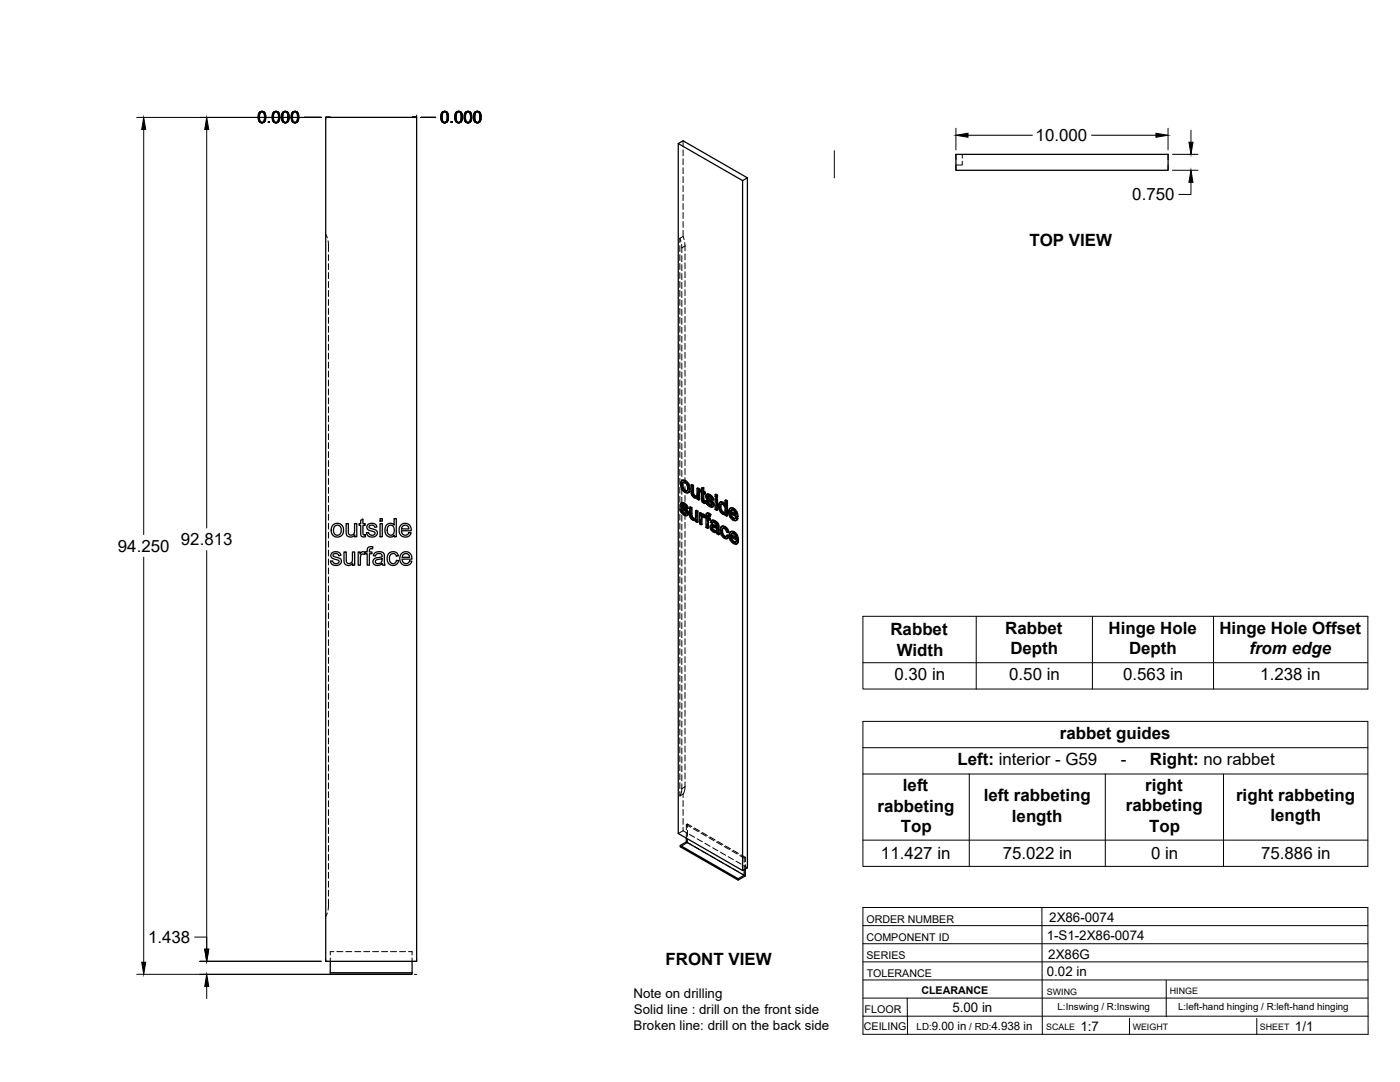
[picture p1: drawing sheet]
<svg xmlns="http://www.w3.org/2000/svg" width="559mm" height="432mm" viewBox="0 0 559 432" stroke-linecap="round" stroke-linejoin="round" font-family="sans-serif">
<!-- layer: Visible -->
<g fill="none" stroke="#000" stroke-width=".51">
<path d="M130 46.8h36.3v336.8h-36.3zM270.7 57.3l1.9-1.1 25.7 14.8v275.3l-1.9 1.1M270.7 57.3l25.7 14.8v275.3l-25.7-14.8zM298.3 71l-1.9 1.1M381.6 61.6h84.6v6.4h-84.6zM272.2 191.8l.7-.2 .8 .2zM272.2 191.8l-.6 1.2 .5 2.2 1.5 1.4 .8 .1 .5-.3M272.3 193.6l.3 1.4M272.6 195l.3-.1 .8 .8-.3 .2zM272.8 192.5l-.2 .9M272.9 194.9l-.3-1.5-.3 .2v-.3l.2-.6 .5-.2 .8 .5 .6 1.4-.2 1.4-.8 .1M273.4 192l1.2 1.3 .4-.2 .4 1.9"/>
<path d="M273.7 195.7l.5 .2M273.7 191.8l1.3 1.3M274.6 193.3l.5 1.9 .3-.2-.2 1.2M275.1 195.2l-.2 1.2 .3-.2-.6 .5M275.8 193.5l.7 .4 .3-.2v3.2M276.5 193.9v3.2l.3-.2 .3 .6M276.5 197.1l.3 .6 .3-.2 .5 .4M276.8 197.7l.4 .4h.9l-.3 .1M276.8 193.7l-.6-.4-.4 .2v3.1l.4 1.1 .7 .8a.97 .97 0 0 0 1.4 .1v.6l.5 .4M277.2 198.1l.6 .1M278.2 194.9l.6 .4 .4-.2v4.3l-.4 .2v-4.3M278.3 198.6l-.2 .2"/>
<path d="M279.2 195.1l-.6-.4-.4 .2v2.7l-.4 .6M280 195.5l-.5 .1v.6l.5 .3v3.3l.7 .9 .6 .3 .3-.2-.1-.7h-.6M280 194.8l.9-.2v1.5M280.6 194.8v1.5l.3-.2 .6 .3M280.6 196.3l.6 .3 .3-.2v.6l-.3 .2v-.6M280.6 199.7l.7 .2M280.7 200l.8 .1M280.9 194.6l-.9 .2v1.1l-.5-.3M280.9 197v2.6M281.2 197.2l-.6-.4v2.8l.5 .2M281.6 199.8l.6 .3M282.1 197.3l.7-.1 .6 .2"/>
<path d="M282.3 198.3l.6 .4M282.4 198.6l.2 .3 .3-.2 1.5 1.4M282.4 197.1l-.4 .3M282.5 197.4h.9l.7 .6M282.5 199.9l-.9-.1 .7 1.6 1.3 .9 .9-.1M282.6 198.9l1.5 1.4 .3-.2 .4 .6M282.6 198v.1M282.7 198.4l-.4-.3 1 .3 .6 1 .6 .2M282.8 197.2l-.9 .2-.2 .9 .4 .9 1.9 1.8-.2 .7M283.1 197.6l.7 .6 .3-.2 .5 .6M283.8 198.2l.5 .6 .3-.2 .3 .9-.4 .1-.2-.8M285.4 199l.3-.1 .7 .3-.4 .2z"/>
<path d="M285.4 197.4l.3-.2 .7 .4-.4 .2zM285.4 199v4.3l.6 .4M285.4 197.4v.8l.6 .4M286.4 199.2v4.3l-.4 .2v-4.3M286.4 197.6v.8l-.4 .2v-.8M289.4 199.7l.6 .3 .3-.1v5.9l-.3 .2v-6M290.3 199.9l-.6-.4-.3 .2v2.1l-.4-.7M133 209.4l1.7-.6 .9 .2 .8 .6 .7 1.2-.1 1.9-1.1 1.3-1.6 .3-1.4-.7-.7-1.6a2.87 2.87 0 0 1 .8-2.6zM133.6 210.1l1.1-.5 .6 .1 .6 .6 .3 1.8-.9 1.3-1 .2-.9-.7-.3-1.5zM138.2 209h.8l.1 3.7a1.31 1.31 0 0 0 1.7 .7 1.31 1.31 0 0 0 .7-1.6v-2.8h.9v5.2h-.8v-.8a1.86 1.86 0 0 1-2.2 .9 1.86 1.86 0 0 1-1.2-2.1zM144 207.7l.9-.6v1.9h.9v.7h-.9v3.3l.2 .4h.7l.1 .8h-1.3l-.6-.6v-3.9h-.7v-.7h.7zM146.8 209.4l1.6-.6a1.77 1.77 0 0 1 2 1.5l-.8 .1a1.17 1.17 0 0 0-1.1-.9 1.17 1.17 0 0 0-1.2 .9l.4 .4 2.1 .6a1.59 1.59 0 0 1 .7 2 1.59 1.59 0 0 1-2 .9l-1.5-.3-.7-1.4 .9-.1 .2 .6 .6 .5 1.4-.2a.82 .82 0 0 0 .2-1.1 .82 .82 0 0 0-1.1-.3l-1-.3a1.37 1.37 0 0 1-.7-2.3z"/>
<path d="M151.7 209h.9v5.2h-.9zM151.7 207h.9v1h-.9zM154.3 209.5l1.1-.6a1.86 1.86 0 0 1 1.9 .7v-2.6h.9v7.2h-.8v-.6a2.16 2.16 0 0 1-2.7 .4 2.16 2.16 0 0 1-1.1-2.4zM154.9 210.1l1.3-.5 1 1v2l-.7 .9h-1l-.8-.9-.1-1.5zM160 209.6l1-.7h1.5l1 .7 .5 1 .1 1.2h-3.9l.2 1 .9 .7a1.43 1.43 0 0 0 1.9-1l.9 .1-.4 .9-1 .7h-1.7l-1-.6-.7-1.7 .1-1.2zM160.7 210l.6-.4 1.1 .1 .6 .6 .2 .8h-2.9zM271.4 203.2l.6 .3M271.9 200.7l.8-.1 .5 .2M272 203.5l.4-.2 .2 .9-.3 .1zM272.1 201.7l.1 .3 .3-.2 .3 .3M272.2 202l.3 .3 .3-.2 1.5 1.4M272.3 200.6l-.5 .2"/>
<path d="M272.3 204.3l.6 .6h.9M272.4 200.8h.8l.8 .6M272.4 203.3l-1-.1 .7 1.6 1.3 .9 .9-.1M272.5 201.4v.1M272.5 202.3l1.4 1.4 .4-.2 .4 .7M272.5 201.8l-.3-.3 1 .3 .5 1 .7 .3M272.6 204.2l.7 .6M272.7 200.6l-1 .3-.2 .9 .4 .7 1.9 1.9-.2 .7M272.9 201l.8 .6 .3-.2 .5 .7M273 204.9l.6 .2M273.7 201.6l.5 .6 .3-.1 .2 .8-.3 .2-.2-.9M273.7 205.1h-.1"/>
<path d="M273.9 203.7l.5 .6 .3-.1 .1 .7M274.4 204.3l.1 .7 .3-.1-.2 .5M274.5 205l-.2 .6 .3-.2-.4 .4M275.3 202.4l.6 .4 .3-.2v3.2M275.9 202.8v3.2l.3-.2 .3 .6M275.9 206l.3 .6 .3-.2 .5 .4M276.2 206.6l.4 .4h.9l-.3 .2M276.2 202.6l-.6-.4-.3 .2v3.2l.3 1 .7 .8a.97 .97 0 0 0 1.4 .1M276.6 207l.6 .2M277.6 203.8l.7 .4 .3-.2v4.3l-.3 .2v-4.3M277.7 207.5v.7l.6 .3M277.7 207.5l-.2 .2"/>
<path d="M278.6 204l-.7-.4-.3 .2v2.8l-.4 .6M279.2 204.7l.6 .4 .3-.2v.5l.4-.2M279.8 205.1v.6l.7-.5 .4 .1M280 206.4l.2 2.8-.3 .2v-2.2M280.1 204.9l-.6-.3-.3 .1v4.3l.7 .4M280.2 205.3h.7l.6 .4M280.3 206.1v.1M280.6 205.4l.6 .5M281.1 206.6l-.9-.5-.2 .3 .3-.2-.1 .8M281.1 206.6l.1-.5v.3l.6 .4v3.7l.6 .4M281.2 200.3l.1 .7M281.3 206.5l-.2 .1"/>
<path d="M282.2 204.9h.9l.6 .4M282.2 200.1l.3-.2 .3 .8-.3 .2zM282.4 206.6l.7 .4 .4-.2v.6l-.4 .1v-.5M282.5 204.7l-.5 .2M282.5 200.9l.7 .6h.8M282.7 207.3v3.4l-.3 .2v-3.8l.7 .4M282.7 205.7v.7M282.8 205.1l.6 .4 .3-.2-.4 .8 .1-.6M282.8 200.7l.7 .7M283.1 204.9l-.6-.2-.5 .2-.2 1.3-.6-.3 .6-.1M283.2 201.5l.6 .2M283.3 206.1a.46 .46 0 0 0-.5-.5 .46 .46 0 0 0-.4 .6v.4l.3-.2 .8 .4"/>
<path d="M283.9 209.6l.7-.2 1.4 .5M283.9 201.7h-.1M284.1 210.7l.2 .6 .3-.2 .6 .5M284.1 200.3l.4 .6 .3-.2 .2 .8M284.2 210.4l-.1 .3 .3-.2 .2 .6M284.2 209.4l-.5 .2M284.3 211.3l.5 .5h1M284.3 210.3l-.1 .1M284.4 207.7l.8 .4 .3-.2 .8 .6M284.4 210.3l.8 .3a.67 .67 0 0 1 .9 .3 .67 .67 0 0 1-.2 .8M284.4 210.3l-.2 .1M284.4 210.3v.2"/>
<path d="M284.5 200.9l.2 .7 .3-.1-.2 .5M284.6 208.4l-.5 .5 .6-.5 1.2 1a.43 .43 0 0 1 .1 .6 .43 .43 0 0 1-.7 0l-1-.4M284.6 209.4l-1 .3-.1 1.1 .6 1.1 1.1 .6a.61 .61 0 0 1 .7-.1 .61 .61 0 0 1 .3 .6l.6 .4M284.7 201.6l-.2 .6 .3-.2-.5 .4M284.7 207.6l-.8 .2M284.8 211.8h1.1M285.2 208.1l.8 .5 .3-.1 .4 .5M285.5 207.9l-.8-.3-1 .3-.2 .5 .6 .5M285.9 211.7l-.4 .3M286 208.6l.4 .6 .3-.2 .2 .7M286.4 209.2l.2 .6 .3-.1 .1 2.9M286.6 209.8l.1 3 .3-.2 .2 .6-.4 .2-.1-.6"/>
<path d="M287.4 202.4l.3 1.4M287.5 200.4h1.2l.6 .6M287.7 201.3h.7l.7 .8 .3 1.1-.2 1.4M287.7 201.3l-.3 1.1 .4-.2 .3 1.4M287.7 203.8l.4-.2 .7 .8-.4 .2zM287.8 201.2l-.1 .1M287.8 200.3l-.5 .2M288 201.1l-.2 1.1M288.1 212v.1a1.2 1.2 0 0 0 .8 1.4l.5 .5M288.2 210.1l.9 .2 .3-.2 1 1M288.4 213.4l.6 .7 .9 .1M288.4 200.6l.6 .5h.4"/>
<path d="M288.4 204.6h.8M288.5 209.9l-.6 .3M288.6 210.8l-.2 1M288.7 200.4l-.7-.2-.9 .5-.3 .8 .1 1.4 1.1 1.9 .8 .5 .6-.2v.5l.6 .4M288.8 204.4l.4 .1M289.1 210.3l.8 .6a1.43 1.43 0 0 1 1 1.5l-.3 .1-.5-1.3M289.4 210.1l-.9-.2-.7 .3-.3 .7v1.4l.9 2 1 .6 .7 .1M289.4 205.1l-.2 .2M290 213.7l.7 .4M290.6 212.5l-.6-.2-.6-1.2-.9-.3-.4 1.2 .3-.2 .3 1.4M290.7 214.1l.3-.1-.3 .6-.6 .4zM291 214l-.6-.5-.7 .8-.6-.1"/>
<path d="M291.3 202.9h1a1.84 1.84 0 0 1 1.8 1.2M291.5 212.3l.8-.1a1.99 1.99 0 0 1 2 1.3M291.5 204.3l2.1 1.2-.4-1.1-.9-.9-.6 .1-.2 .7 .3-.2 1.7 1M291.7 213.6l2.1 1.2-.5-1.3-.9-.6h-.4l-.3 .7 .3-.2 1.7 1M291.8 206.1l.8 .8h.8M291.8 205l.3 .9M292 203.5l-.2 .6M292 214.4l.3 .9M292 215.5l.8 .8h.8M292.2 212.9l-.2 .5M292.5 203l1 1a1.89 1.89 0 0 1 1 2.1M292.6 206.9l.6 .2"/>
<path d="M292.7 212.4l1.1 1a1.97 1.97 0 0 1 .9 2M292.8 216.3l.5 .2M292.9 202.8l-.9-.2-1 .7-.2 1 .2 1.4 .7 1.1 1.3 1h.7l.8-.9M293.1 212.2l-.9-.2-.9 .5-.3 1.5 .3 1.2 .8 1.2 1.2 .7h.7l.7-.8M293.3 207l-.1 .1M293.5 216.4l-.2 .1M293.6 206.6l.6 .5M293.8 204.3l.4 1.9 .3-.1-.3 .1M293.8 216l.6 .5M293.9 213.7l.5 1.9 .3-.2-.3 .2M294.2 206.4l-2.8-1.6 .4 1.3 .3-.2 .8 .9M294.4 215.8l-2.8-1.6 .4 1.3 .3-.2 .8 .8"/>
<path d="M294.5 206.9l-.7 .8M294.5 206.9l-.6-.5-.7 .7M294.7 216.3l-.7 .8M294.7 216.3l-.6-.5-.8 .7M132.4 220.7l1.6-.5a1.73 1.73 0 0 1 2.1 1.4l-.9 .2a1.21 1.21 0 0 0-1.1-.9 1.21 1.21 0 0 0-1.2 .8l.3 .4 2.2 .6a1.59 1.59 0 0 1 .7 2.1 1.59 1.59 0 0 1-2 .9l-1.6-.5-.6-1.2 .9-.2 .3 .8 .6 .3 1.3-.2a.82 .82 0 0 0 .2-1.1 .82 .82 0 0 0-1-.3l-1.1-.3a1.37 1.37 0 0 1-.7-2.3zM137.3 220.3h.9v3.8a1.32 1.32 0 0 0 1.7 .7 1.32 1.32 0 0 0 .8-1.7v-2.8h.9v5.3h-.8v-.8a1.86 1.86 0 0 1-2.3 .8 1.86 1.86 0 0 1-1.2-2.1zM143 220.3h.8v.8a1.27 1.27 0 0 1 2-.7l.8-.1v-1.2a1.55 1.55 0 0 1 2.2-.9l-.1 .8a.81 .81 0 0 0-.9 0 .81 .81 0 0 0-.4 .8v.5h1.1v.7h-1.1v4.6h-.8v-4.6h-.8v-.4l-.3 .7-.9-.2-.6 .5-.2 4h-.8zM149.5 220.8l1.6-.6 1.2 .1 .8 .4 .6 4.9h-.9l-.2-.7-1.2 .7h-1.2l-.9-.4-.4-.7a1.74 1.74 0 0 1 2-2l.6-.1a.8 .8 0 0 0 1-.8 .8 .8 0 0 0-1.1-.7l-1 .2-.5 .8-.9-.1zM150.1 223.5l2.4-.6a1.59 1.59 0 0 1-.6 1.8 1.59 1.59 0 0 1-1.9-.1l-.2-.5zM155.2 220.9l1-.6h1.5l.8 .4 .5 1-.8 .3a1.47 1.47 0 0 0-2-.9 1.47 1.47 0 0 0-.8 2l.5 1.4 .7 .4 1.1-.2 .5-1.1 .9 .1-.4 1.1-1.1 .8h-1.4l-.8-.5-.9-1.7 .1-1.2zM160.3 220.9l1-.6h1.5l.9 .6 .6 1.1 .1 1.1h-3.9l.2 1 .8 .8a1.46 1.46 0 0 0 2-1l.9 .1-.5 1-1 .6h-1.6l-1-.6-.7-1.8v-1.1zM161 221.3l.6-.3h1l.6 .5 .3 .9h-3z"/>
<path d="M273.9 334.5v1.5l-2.4 1.4v.5l23.1 13.3v-.5l-23.1-13.3M273.9 336l23.1 13.3-2.4 1.4M297 347v2.3M297.5 346.8v2.8l-2.9 1.6M131.8 383.6v5.3h32.7v-.7h-32.7M164.5 383.6v4.6"/>
</g>
<!-- layer: Hidden -->
<g fill="none" stroke="#000" stroke-width=".4">
<path d="M272.6 56.2v2.4M272.6 59.8v2.4M272.6 63.4v2.3M272.6 67v2.3M272.6 70.5v2.4M272.6 74.1v2.4M272.6 77.7v2.3M384.1 64.3v1.5h-2.5M384.1 61.6v1.5M130 93.5l.6 1.4M130.9 96.1l.2 4.4M271.4 95.1l.4 1.3"/>
<path d="M271.4 95.1v1.7M271.4 98v2.4M272 97.6l.1 3.3M272.6 91.9v2.5l.5 1.3M272.6 94.4l-1.2 .7M272.6 81.2v2.4M272.6 84.8v2.4M272.6 88.4v2.4M273.3 96.8l.1 3.3M131.1 101.6v2.4M131.1 105.2v2.4M131.1 108.8v2.4"/>
<path d="M131.1 112.4v2.3M131.1 115.9v2.4M131.1 119.5v2.4M271.4 101.6v2.4M271.4 105.2v2.3M271.4 108.8v2.3M271.4 112.3v2.4M271.4 115.9v2.4M271.4 119.5v2.3M272.1 102v2.4M272.1 105.6v2.4M272.1 109.2v2.4"/>
<path d="M272.1 112.8v2.3M272.1 116.3v2.4M272.1 119.9v2.4M273.4 101.3v2.4M273.4 104.9v2.4M273.4 108.5v2.3M273.4 112v2.4M273.4 115.6v2.4M273.4 119.2v2.3M131.1 123.1v2.4M131.1 126.6v2.4M131.1 130.2v2.4"/>
<path d="M131.1 133.8v2.4M131.1 137.4v2.3M271.4 123v2.4M271.4 126.6v2.4M271.4 130.2v2.4M271.4 133.8v2.3M271.4 137.3v2.4M272.1 123.5v2.4M272.1 127v2.4M272.1 130.6v2.4M272.1 134.2v2.4M272.1 137.8v2.3"/>
<path d="M273.4 122.7v2.4M273.4 126.3v2.4M273.4 129.9v2.4M273.4 133.5v2.3M273.4 137v2.4M131.1 140.9v2.4M131.1 144.5v2.4M131.1 148.1v2.4M131.1 151.7v2.3M131.1 155.2v2.4M131.1 158.8v2.4M271.4 140.9v2.4"/>
<path d="M271.4 144.5v2.4M271.4 148v2.4M271.4 151.6v2.4M271.4 155.2v2.4M271.4 158.8v2.3M272.1 141.3v2.4M272.1 144.9v2.4M272.1 148.5v2.4M272.1 152v2.4M272.1 155.6v2.4M272.1 159.2v2.4M273.4 140.6v2.4"/>
<path d="M273.4 144.2v2.4M273.4 147.7v2.4M273.4 151.3v2.4M273.4 154.9v2.4M273.4 158.5v2.3M131.1 162.4v2.3M131.1 165.9v2.4M131.1 169.5v2.4M131.1 173.1v2.4M131.1 176.7v2.3M271.4 162.3v2.4M271.4 165.9v2.4"/>
<path d="M271.4 169.5v2.4M271.4 173v2.4M271.4 176.6v2.4M272.1 162.8v2.3M272.1 166.3v2.4M272.1 169.9v2.4M272.1 173.5v2.4M272.1 177.1v2.3M273.4 162v2.4M273.4 165.6v2.4M273.4 169.2v2.4M273.4 172.7v2.4"/>
<path d="M273.4 176.3v2.4M273.4 179.9v2.4M131.1 180.2v2.4M131.1 183.8v2.4M131.1 187.4v2.4M131.1 190.9v2.4M131.1 194.5v2.4M131.1 198.1v2.4M271.4 180.2v2.4M271.4 183.7v2.4M271.4 187.3v2.4M271.4 190.9v2.4"/>
<path d="M271.4 194.5v2.4M271.4 198v2.4M271.9 193.1l.5 1.9-.3 .2M272.1 180.6v2.4M272.1 184.2v2.4M272.1 187.8v2.3M272.1 191.3v2.4M272.1 194.9v2.4M272.1 198.5v2.4M272.4 195l1.3 1.3-.3 .2M272.5 191.6l-.9 1.7M272.8 192.5l-.2 .1"/>
<path d="M272.9 192.4h.8l-.3 .2M273.4 183.5v2.3M273.4 187v2.4M273.4 190.6v2.4M273.4 194.2v2.4M273.4 197.7v2.4M273.7 192.4l.8 .9-.3 .2M273.7 196.3l.9 .3-.3 .1M274.5 195.7l-.3 .2M274.5 193.3l.3 1.2-.3 .4M274.8 194.7l-.1 .8-.5 .4M275 196.5l-.4 .1"/>
<path d="M276.2 193.3v3.4l-.3 .2M276.2 196.7l.2 .7-.3 .1M276.4 197.4l.4 .6-.3 .1M276.8 198l.6 .5-.3 .1M277.4 198.5l.7 .2 .5-.3-.3 .2M278.1 198.1h.1M278.3 198l-.3 .2M278.4 198.6h-.1M278.4 197.8l-.3 .3M278.6 194.7l-.1 2.7-.4 .6M278.6 198.4v.7l-.3 .1M278.6 199.1l.6 .3"/>
<path d="M279.8 196l.5 .3-.3 .2M279.8 195.4v.6l-.3 .2M280 195.5l.3 .2M280.3 196.3l.1 3.3-.4 .2M280.3 194.6v1.1l-.3 .2M280.4 199.6l.2 .5-.3 .2M280.6 196.8l.3-.2v.4M280.9 196.6l.6 .4M281.9 199.7l.5 1.3-.3 .1M282 197.8l.2 .7-.4 .2M282.1 197.4l-.4 .6M282.2 198.5l.4 .6-.4 .2"/>
<path d="M282.3 197.2l-.5 .4M282.5 198l.3-.2-.2 .2M282.6 199.1l1.6 1.6-.4 .2M282.7 197.9l-.3 .1M282.8 197.8l.6 .2-.3 .2M283.4 198l.6 .5-.3 .2M284 198.5l.2 .7-.3 .2M284.2 199.2l.7 .3M285.7 197.2v.9l-.3 .1M285.7 198.9v1.5M285.7 198.1l.7 .3M289.7 199.5v2.1l-.3 .2"/>
<path d="M131.1 201.7v2.3M131.1 205.2v2.4M131.1 208.8v2.4M131.1 212.4v2.4M131.1 215.9v2.4M131.1 219.5v2.4M271.4 201.6v2.4M271.4 205.2v2.4M271.4 208.8v2.3M271.4 212.3v2.4M271.4 215.9v2.4M271.4 219.5v2.3"/>
<path d="M271.7 203.1l.5 1.3-.3 .2M271.8 201.3l.2 .6-.3 .2M271.9 200.8l-.4 .6M272 201.9l.4 .6-.3 .2M272.1 200.6l-.5 .4M272.1 202.1v2.3M272.1 205.6v2.4M272.1 209.2v2.4M272.1 212.8v2.4M272.1 216.3v2.4M272.1 219.9v2.4M272.2 204.4l1.1 1-.3 .1"/>
<path d="M272.3 201.4l.3-.2-.1 .2M272.4 202.5l1.6 1.6-.3 .2M272.6 201.3l-.4 .2M272.6 201.2l.7 .2-.4 .2M273.3 201.4l.5 .6-.3 .1M273.3 205.4l.8 .2-.3 .2M273.4 201.3v2.4M273.4 204.9v2.4M273.4 208.5v2.3M273.4 212v2.4M273.4 215.6v2.4M273.4 219.2v2.4"/>
<path d="M273.8 204.9h.2M273.8 202l.3 .6-.4 .2M274 204.1l.2 .5-.3 .1M274 204.9l-.3 .2 .3-.2M274.1 202.6l.6 .3M274.2 204.6l-.2 .3M274.5 205.6h-.4M275.6 202.2v3.4l-.3 .2M275.6 205.6l.2 .7-.3 .2M275.8 206.3l.4 .6-.3 .2M276.2 206.9l.6 .5-.3 .2M276.8 207.4l.7 .2 .5-.3-.2 .2"/>
<path d="M277.5 207h.1M277.7 206.9l-.3 .2M277.8 206.7l-.3 .3M277.9 203.6v2.8l-.4 .5M278 207.3v.7l-.3 .2M278 208l.6 .3M279.5 207.3v1.6l-.3 .1M279.5 208.9l.7 .3M279.5 204.6v1.5M280.1 205.4v.1M280.1 206.1l.8-.1-.3 .2M280.3 206.1l.2-.2-.3 .2"/>
<path d="M280.4 205.2l-.6 .5M280.6 200.1l.6 .5-.4 .1M280.9 206l.5 .4M281.2 200.6l.4 .2M281.2 206.1l.3-.2-.1 .5M281.4 206.4l-.1 .1M281.5 205.7v.1M281.5 206.3l.6 .3-.3 .2M281.5 205.9l-.3 .5M281.5 205.7l-.3 .3M281.8 205.8l.3 .2M282.1 209v1.3l-.3 .2"/>
<path d="M282.1 210.3l.6 .4M282.1 206.6v1.3M282.2 205l-.1 1-.3 .2M282.3 204.7l-.4 .4M282.4 201l1.1 1-.3 .1M282.4 207.1l.3-.2v.4M282.5 205.7l.4-.2-.2 .2M282.7 206.9l.8 .5M282.9 205.5l.4 .1-.4 .2M283.3 205.6l.3 .3M283.5 202l.8 .2-.3 .2M283.7 210.1l.4 1.1-.4 .2"/>
<path d="M283.8 208.2l.7 .5M283.9 209.6l-.5 .7M284 201.5h.1M284 209.4l-.5 .4M284.1 211.2l.9 .9-.3 .2M284.1 207.7l-.6 .7M284.2 200.7l.2 .5-.4 .1M284.2 201.5l-.3 .2 .2-.2M284.2 207.6l-.4 .3M284.4 201.2l-.3 .3M284.5 208.4l.3-.2-.2 .2M284.5 210.2l.2-.1z"/>
<path d="M284.5 210.2l-.2 .1M284.6 210.1l-.4 .2M284.6 202.2h-.3M284.7 210.1l1.6 .5-.3 .2M284.8 208.2l.6 .2-.3 .2M285 212.1l.7 .2-.3 .2M285.4 208.4l.8 .7-.4 .2M285.7 212.3l.7-.1-.4 .2M285.7 201.6v1.6l-.3 .1M285.7 203.2l.7 .3M286 209.9l.3 .1M286 211.7l-.3 .2"/>
<path d="M286.2 209.1l.1 .7-.3 .2M286.3 210.6v.8l-.4 .4 .3-.3M286.3 209.8l-.3 .4M286.4 212.2l.1 .7-.3 .1M286.5 212.9l.7 .3M287.1 201.8l.2 1.3-.3 .2M287.3 200.7l-.2 1.1-.3 .2M287.3 203.1l.6 1.1-.3 .2M287.6 200.3l-.6 .6M287.7 211.4l.5 1.9-.3 .2M287.9 204.2l.8 .8-.3 .1M288 210.3l-.3 1.1-.3 .2"/>
<path d="M288 201.1h.7l-.3 .2M288 201.1l-.2 .1M288 201.1h.1M288.1 201l-.3 .2M288.2 213.3l1.2 1.3-.3 .2M288.2 210l-.6 .5M288.6 210.8l-.2 .1M288.7 210.7l.8 .1-.4 .1M288.7 205l.7 .1 .4-.2-.4 .2M288.7 201.1l.8 .8-.4 .2M289.4 201.1l.3 .5M289.4 214.6l1.1 .2"/>
<path d="M289.5 210.8l.5 .5-.3 .2M289.5 201.9l.3 1.5-.4 .2M289.5 205.1h-.1M289.8 203.4l-.1 .7-.5 .4 .3-.1M289.8 204.9v.6l-.4 .1M289.8 205.5l.5 .3M290 211.3l.3 .8-.3 .2M290 214.1l-.1 .1M290.3 212.1l.6 .3M290.4 213.5l-.7 .8M291.1 204.1l.5 1.9-.3 .2M291.3 213.5l.5 1.9-.3 .2"/>
<path d="M291.4 204.8l.4-.1v.3M291.6 206l1.3 1.4-.3 .1M291.6 202.7l-.8 1.6M291.6 214.2l.4-.2v.4M291.8 204.7l2.7 1.5M291.8 215.4l1.3 1.3-.3 .2M291.8 212.1l-.5 1.4-.3 .2M292 214l2.7 1.6M292 203.5l-.2 .1M292.1 203.4l.8 .1-.4 .1M292.2 212.9h-.2M292.3 212.7l.8 .1-.4 .2"/>
<path d="M292.9 203.5l.7 .8-.3 .2M292.9 207.4l1 .2-.3 .2M293.1 212.8l.7 .9-.3 .2M293.1 216.7l1.1 .3-.4 .2M293.5 206.9h-.1M293.5 206.9l-.2 .1M293.5 205.1l.4 .2M293.6 206.8l-.4 .2M293.6 204.3l.3 1-.3 .2M293.7 216.3h-.1M293.7 216.3l-.2 .1M293.7 214.4l.4 .3"/>
<path d="M293.8 216.2l-.3 .2M293.8 213.7l.3 1-.3 .1M293.9 206.4l-.4 .5M294.1 215.8l-.4 .5M294.1 207.5l-.2 .1M294.3 216.9l-.1 .1M131.1 223.1v2.4M131.1 226.7v2.3M131.1 230.2v2.4M131.1 233.8v2.4M131.1 237.4v2.4M271.4 223.1v2.3"/>
<path d="M271.4 226.6v2.4M271.4 230.2v2.4M271.4 233.8v2.3M271.4 237.3v2.4M272.1 223.5v2.4M272.1 227.1v2.3M272.1 230.6v2.4M272.1 234.2v2.4M272.1 237.8v2.4M273.4 222.8v2.3M273.4 226.3v2.4M273.4 229.9v2.4"/>
<path d="M273.4 233.5v2.3M273.4 237v2.4M131.1 241v2.3M131.1 244.5v2.4M131.1 248.1v2.4M131.1 251.7v2.3M131.1 255.2v2.4M131.1 258.8v2.4M271.4 240.9v2.4M271.4 244.5v2.4M271.4 248.1v2.3M271.4 251.6v2.4"/>
<path d="M271.4 255.2v2.4M271.4 258.8v2.3M272.1 241.3v2.4M272.1 244.9v2.4M272.1 248.5v2.4M272.1 252.1v2.3M272.1 255.6v2.4M272.1 259.2v2.4M273.4 240.6v2.4M273.4 244.2v2.4M273.4 247.8v2.3M273.4 251.3v2.4"/>
<path d="M273.4 254.9v2.4M273.4 258.5v2.4M131.1 262.4v2.4M131.1 266v2.3M131.1 269.5v2.4M131.1 273.1v2.4M131.1 276.7v2.4M271.4 262.3v2.4M271.4 265.9v2.4M271.4 269.5v2.4M271.4 273.1v2.3M271.4 276.6v2.4"/>
<path d="M272.1 262.8v2.4M272.1 266.3v2.4M272.1 269.9v2.4M272.1 273.5v2.4M272.1 277.1v2.3M273.4 262v2.4M273.4 265.6v2.4M273.4 269.2v2.4M273.4 272.8v2.3M273.4 276.3v2.4M273.4 279.9v2.4M131.1 280.2v2.4"/>
<path d="M131.1 283.8v2.4M131.1 287.4v2.4M131.1 291v2.3M131.1 294.5v2.4M131.1 298.1v2.4M271.4 280.2v2.4M271.4 283.8v2.4M271.4 287.3v2.4M271.4 290.9v2.4M271.4 294.5v2.4M271.4 298v2.4M272.1 280.6v2.4"/>
<path d="M272.1 284.2v2.4M272.1 287.8v2.4M272.1 291.4v2.3M272.1 294.9v2.4M272.1 298.5v2.4M273.4 283.5v2.4M273.4 287v2.4M273.4 290.6v2.4M273.4 294.2v2.4M273.4 297.8v2.3M131.1 301.7v2.4M131.1 305.2v2.4"/>
<path d="M131.1 308.8v2.4M131.1 312.4v2.4M131.1 316v2.3M131.1 319.5v2.4M271.4 315.9v1.7l1.2-.7M271.4 301.6v2.4M271.4 305.2v2.4M271.4 308.8v2.4M271.4 312.3v2.4M272.1 312.8v3l-.7 1.8M272.1 302.1v2.3M272.1 305.6v2.4"/>
<path d="M272.1 309.2v2.4M272.6 316.9v1.4M272.6 319.5v2.3M273.4 312l-.1 3.1-.7 1.8M273.4 301.3v2.4M273.4 304.9v2.4M273.4 308.5v2.4M131.1 323.1v2.4M131.1 326.7v2.4M131.1 330.2v2.4M131.1 333.8v2.4M131.1 337.4v2.4"/>
<path d="M272.6 330.2v1.3l1.5 .9M272.6 323v2.4M272.6 326.6v2.4M272.6 331.5l-1.9 1.1M273.9 332.4v2.1M273.9 329.1l1.8 1M274.4 330.2v-1.4l-.5 .3v2.1M274.4 336.3l-2.9 1.6M274.4 331.4v2.4M274.4 334.9v1.4M274.4 328.8l1.7 1.1M274.4 336.3l1.7 1"/>
<path d="M275.2 333l2 1.2M276.7 330.7l2.1 1.2M277.2 330.5l2 1.1M277.2 337.9l2 1.1M278.3 334.8l2 1.1M279.8 332.5l2.1 1.2M280.3 332.2l2 1.2M280.3 339.6l2 1.2M281.3 336.5l2.1 1.2M282.9 334.3l2.1 1.2M283.4 334l2 1.2M284.5 338.3l2 1.2"/>
<path d="M286 336.1l2.1 1.1M286.5 335.8l2 1.2M289.1 337.8l2.1 1.2M289.6 337.6l2 1.2M292.2 339.6l2.1 1.2M292.7 339.4l2 1.2M131.1 358.8l-.2 4.4M131.1 341v2.3M131.1 344.6v2.3M131.1 348.1v2.4M131.1 351.7v2.4M131.1 355.3v2.3"/>
<path d="M283.4 341.4l2 1.2M286.5 343.2l2 1.2M287.5 340.1l2.1 1.2M289.6 345l2 1.2M290.6 341.9l2.1 1.2M292.7 346.8l2 1.2M293.8 343.7l2 1.1M295.3 341.4l1.7 1 .5-.3M295.8 341.1l1.7 1M295.8 348.6l1.7 1M296.8 345.5l1.5 .8M297 342.4v1.7"/>
<path d="M297 345.3v1.7M297.5 342.1v1.8M297.5 345.1v1.7M130.6 364.3l-.6 1.5M133.3 379.8h-1.5v1.3M134.5 379.8h2.3M138 379.8h2.4M141.6 379.8h2.4M145.2 379.8h2.4M148.8 379.8h2.3M152.3 379.8h2.4M155.9 379.8h2.4"/>
<path d="M159.5 379.8h2.4M163 379.8h1.5v1.3M131.8 382.3v1.3M164.5 382.3v1.3"/>
</g>
<!-- layer: Reference -->
<path d="M130 46.8h1.8M130.9 46.8h-.9h1.8h-1.8v1M164.5 46.8h1.8M166.3 45.9v.9h-.9M381.6 61.6v2.1M381.6 65.8v2.2M466.2 61.6v2.1M466.2 65.8v2.2M130 382.7v.9h.9M165.4 388.9h.9M166.3 382.7v.9h-.9" fill="none" stroke="#000" stroke-width=".4"/>
<!-- layer: Hidden Narrow -->
<path d="M273.4 98.2l-1.3 .7M276.2 196l-.4 .2M278.6 197l-.4 .2M280.3 198.8l-.3 .1M273.3 203.5l-.3 .1M275.6 204.9l-.3 .2M277.9 205.9l-.3 .2M282.1 205.6l-.3 .1M283.5 200l-.3 .2M285.3 210.3l-.3 .2M286.3 210.9l-.3 .1M273.4 314l-1.3 .7" fill="none" stroke="#000" stroke-width=".4"/>
<!-- layer: Visible Narrow -->
<path d="M276.8 196.1l-.3 .2M280.9 199.2l-.3 .1M283.5 199.2l-.3 .2M273.3 202.6l-.3 .2M276.2 205l-.3 .2M282.7 206l-.3 .2M285.2 209.6l-.3 .2M287 210.3l-.4 .2M287 211.3l-.4 .2" fill="none" stroke="#000" stroke-width=".4"/>
<!-- layer: Titleblock -->
<path d="M344.4 362.2h201.6l.1 50.6h-201.7zM344.4 376.6h201.6M344.4 369.4h201.6M415.9 362.2l.1 50.6M344.4 383.9h201.6M344.4 398.3h201.6M344.4 391.1h201.6M362.1 398.3l.1 14.4M465.5 391.3v14.4M344.4 405.5h201.7M450.8 406.4v6.4M501.6 406.4v6.4" fill="none" stroke="#000" stroke-width=".4"/>
<!-- layer: Custom Tables -->
<path d="M344.4 246h201.6v29h-201.6zM389.7 246v29M436 246v29M484.4 246v29M344.4 264.5h201.6M344.4 287.9h201.6v57.9h-201.6zM344.4 298.4h201.6M344.4 308.9h201.6M386.9 308.9v36.9M441.2 308.9v36.9M488.4 308.9v36.9M344.4 335.3h201.6" fill="none" stroke="#000" stroke-width=".4"/>
<!-- layer: FD_Dimensions -->
<g fill="none" stroke="#000" stroke-width=".4">
<path d="M54.6 46.9h73.6M57.4 51.7v161.6M82.5 51.7v159M168.1 46.9h5.8M381.6 51.2v8.6M386.4 54h25.7M435.7 54h25.7M466.2 51.2v8.6M475.4 51.9v4.9M468 61.6h10.2M468 67.9h10.2M475.4 72.8v4.8h-4.9"/>
<path d="M82.5 219.7v159.1M57.4 222.3v161.7M77.7 374h4.8M54.6 388.8h109M79.7 383.6h48.5M82.5 393.7v4.8"/>
</g>
<path d="M57.4 46.9l.8 4.8h-1.6zM82.5 46.9l.8 4.8h-1.6zM381.6 54l4.8-.8v1.6zM461.4 53.2l4.8 .8-4.8 .8zM474.6 56.8h1.6l-.8 4.8zM475.4 67.9l.8 4.9h-1.6zM81.7 378.8h1.6l-.8 4.8zM56.6 384h1.6l-.8 4.8zM82.5 388.8l.8 4.9h-1.6z" fill="#000" stroke="#000" stroke-width=".4"/>
<!-- layer: Smart Centers -->
<path d="M333 60.1v10.9" fill="none" stroke="#000" stroke-width=".4"/>
<g font-size="6.7">
<text x="102.8" y="49.2">0.000</text>
<text x="175.6" y="49.2">0.000</text>
<text x="413.4" y="56.3">10.000</text>
<text x="452" y="80">0.750</text>
<text x="410.9" y="98.2">TOP VIEW</text>
<text x="47.1" y="220.2">94.250</text>
<text x="72.2" y="217.6">92.813</text>
<text x="355.4" y="253.6">Rabbet</text>
<text x="401.2" y="252.9">Rabbet</text>
<text x="442.5" y="252.9">Hinge Hole</text>
<text x="486.7" y="252.9">Hinge Hole Offset</text>
<text x="357.9" y="261.6">Width</text>
<text x="403.3" y="261">Depth</text>
<text x="450.6" y="261">Depth</text>
<text x="498.7" y="261">from edge</text>
<text x="357" y="271.4">0.30 in</text>
<text x="402.8" y="271.4">0.50 in</text>
<text x="448.3" y="271.4">0.563 in</text>
<text x="503" y="271.4">1.238 in</text>
<text x="423" y="294.8">rabbet guides</text>
<text x="382.2" y="305.4">Left: interior - G59</text>
<text x="447.4" y="305.4">-</text>
<text x="459" y="305.4">Right: no rabbet</text>
<text x="360.4" y="315.8">left</text>
<text x="457.1" y="315.8">right</text>
<text x="350.3" y="323.9">rabbeting</text>
<text x="392.7" y="319.8">left rabbeting</text>
<text x="449.4" y="323.8">rabbeting</text>
<text x="493.4" y="319.8">right rabbeting</text>
<text x="403.9" y="327.9">length</text>
<text x="507" y="327.8">length</text>
<text x="359.5" y="331.9">Top</text>
<text x="458.6" y="331.9">Top</text>
<text x="351.6" y="342.9">11.427 in</text>
<text x="400.2" y="342.9">75.022 in</text>
<text x="459.4" y="342.9">0 in</text>
<text x="503.4" y="342.9">75.886 in</text>
<text x="59.1" y="376.3">1.438</text>
<text x="265.7" y="385.2">FRONT VIEW</text>
</g>
<g font-size="5.3">
<text x="418.8" y="368">2X86-0074</text>
<text x="417.8" y="375.1">1-S1-2X86-0074</text>
<text x="418.4" y="382.6">2X86G</text>
<text x="417.8" y="389.5">0.02 in</text>
<text x="252.9" y="398.4">Note on drilling</text>
<text x="253" y="404.9">Solid line : drill on the front side</text>
<text x="380.1" y="404">5.00 in</text>
<text x="252.9" y="411.2">Broken line: drill on the back side</text>
<text x="431.3" y="411.5">1:7</text>
<text x="516.9" y="411.5">1/1</text>
</g>
<g font-size="4.6">
<text x="371.9" y="411.2">9.00 in</text>
<text x="395.8" y="411.2">4.938 in</text>
</g>
<g font-size="4.3">
<text x="345.8" y="368.4">ORDER NUMBER</text>
<text x="345.8" y="375.5">COMPONENT ID</text>
<text x="345.8" y="382.7">SERIES</text>
<text x="345.9" y="389.9">TOLERANCE</text>
<text x="367.7" y="396.7">CLEARANCE</text>
<text x="345.1" y="404.3">FLOOR</text>
<text x="344.8" y="411.1">CEILING</text>
</g>
<g font-size="3.9">
<text x="422.1" y="403.1">L:Inswing / R:Inswing</text>
<text x="470.2" y="403.1">L:left-hand hinging / R:left-hand hinging</text>
<text x="365.9" y="411.2">LD:</text>
<text x="386.9" y="411.2">/ RD:</text>
</g>
<g font-size="3.5">
<text x="417.9" y="397">SWING</text>
<text x="466.9" y="396.9">HINGE</text>
<text x="417.5" y="410.9">SCALE</text>
<text x="452.1" y="410.9">WEIGHT</text>
<text x="502.9" y="410.9">SHEET</text>
</g>
</svg>
